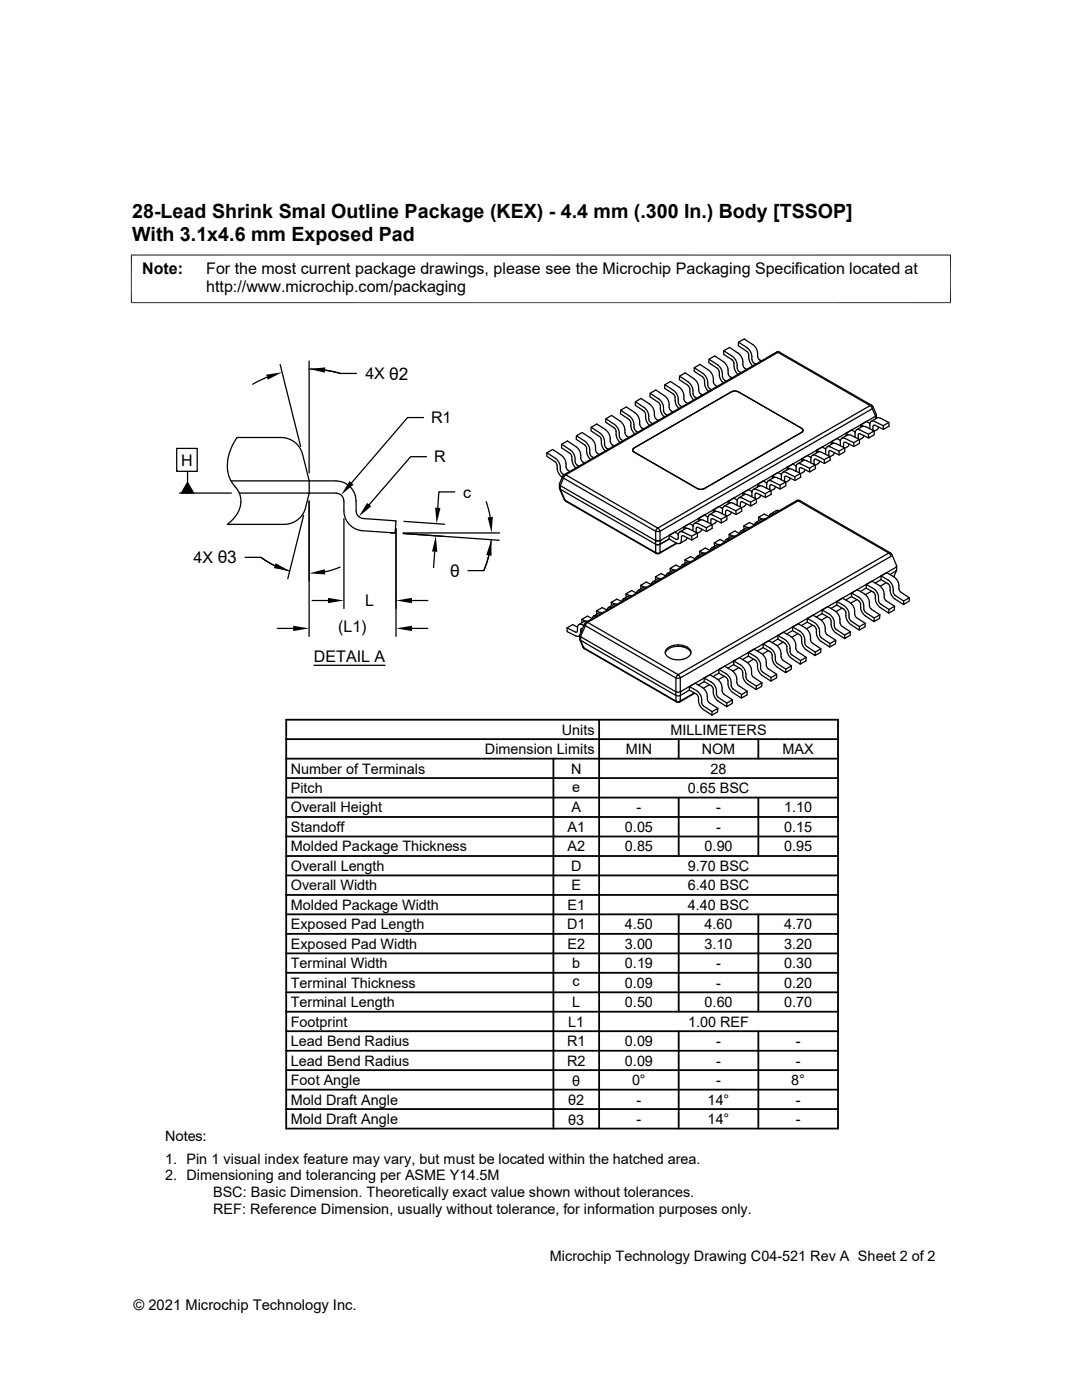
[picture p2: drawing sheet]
<svg xmlns="http://www.w3.org/2000/svg" width="216mm" height="279mm" viewBox="0 0 216 279" stroke-linecap="round" stroke-linejoin="round" font-family="sans-serif">
<g fill="none" stroke="#000" stroke-width=".25">
<path d="M53.3 75.3l-2.9 1.4M55.9 72.7l4.1 16.4M61.7 72.1v22.3M61.7 73.6a22.6 22.6 0 0 1 6.3 .9M64.9 73.9l3 .6M68 74.5h3.1M129.7 78.5l1.9 1.2a2.52 2.52 0 0 1 .8 2.3l.3 .6 .4 .2M132.7 76.8l1.1-.7 1.9 1.3a2.52 2.52 0 0 1 .8 2.2l.3 .6 .4 .3M134.4 77.9l-1.7-1.1-.1 .7 1.8 1.2 .3 .5v.7M134.4 77.9l.1 .1a2.52 2.52 0 0 1 .8 2.3l.3 .6 .5 .3M134.7 79.9l.2 .9 .6 .7M135.6 75.1l1.9 1.2a2.96 2.96 0 0 1 .8 2.5l.7 .7"/>
<path d="M137.2 76.9l.4 .4a3.1 3.1 0 0 0 .8 2.5M138.4 75.5l-1.7-1.1-1.1 .7v.7l1.7 1.1M138.5 75.6l.1 .1a2.44 2.44 0 0 1 .8 2.2M138.5 73.4l1.2-.7 1.7 1.2M139.4 77.9l.3 .6 .5 .3M140.2 75.2l.3 .4a3.1 3.1 0 0 0 .9 2.5M140.2 75.2l-1.7-1.1v-.7l1.9 1.2a2.59 2.59 0 0 1 .8 2.3l.3 .6 .5 .3M141.4 73.9l.1 .1a2.51 2.51 0 0 1 .8 2.2l.3 .6 .5 .3M141.5 71.7l1.8 1.2a2.32 2.32 0 0 1 .8 1.6M143.1 73.5l.4 .7M143.5 74.2a2.48 2.48 0 0 0 .8 2.2M144.1 74.6l.2 .9 .6 .6"/>
<path d="M144.3 72.2l-1.7-1.2-1.1 .7-.1 .7 1.8 1.1M144.3 72.2l.2 .1a2.51 2.51 0 0 1 .8 2.2l.3 .6 .4 .3M144.4 70l1.2-.7 1.8 1.3a2.32 2.32 0 0 1 .8 1.6M146 78.2l-19.5 11.2M146 78.2l.5-.2 .8 .2M146.1 71.8l.3 .6 .1 .7M146.1 71.8l-1.7-1.1v-.7l1.9 1.2a2.32 2.32 0 0 1 .8 1.7M146.5 73.1l.2 .9 .6 .7M147.1 72.9l.1 1 .6 .5M147.3 78.2l12.7 7.3 .2 .2v.3l-.2 .3-19.5 11.2M147.4 68.3l1.7 1.1M148.2 72.2l.1 .9 .7 .6"/>
<path d="M149.1 69.4l.1 .1a2.75 2.75 0 0 1 .9 2.4l.2 .5 .5 .3M149.4 71.4l.2 .9 .6 .7M151.2 70.5a2.21 2.21 0 0 0-1-1.7l-1.7-1.2-1.1 .7-.1 .7 1.9 1.3 .2 .4v.7M151.2 70.5v.9l.3 .3 .4 .3M154.9 70.3h.3M154.9 70.3h.7M154.9 70.3l-42.3 24.4M155.2 70.3l18.4 10.6M155.2 70.3l-42.3 24.5M155.6 70.3l18.3 10.6M155.6 70.3h-.4M35.3 89.5h4v4.6h-4z"/>
<path d="M35.3 94.1h.1M35.8 98.4h10.4M37.4 96.3l1.2 2.1h-2.4zM37.4 94.1v2.2M45.7 90.5a6.7 6.7 0 0 0 1.2 6.6M46.1 96h21a4 4 0 0 1 4 4v1.9a1.56 1.56 0 0 0 1.4 1.6l6.5 .4-.2 2.5-6.5-.5a4 4 0 0 1-3.7-4v-1.9M46.9 97.1a4.5 4.5 0 0 1-.1 6.2l-1.4 1.3M47.3 87.3h8.8a4.4 4.4 0 0 1 4.3 3.4l1.3 5.3v2.4l-.7 2.9a4.4 4.4 0 0 1-4.3 3.3h-11.3M47.3 87.3l-.9 1.5-.6 1.6M47.8 98.4h19.3a1.52 1.52 0 0 1 1.5 1.6M61.7 100v27M84.5 83.3h-3.2l-11.2 13.1"/>
<path d="M85.1 91.1h-3.2l-8.2 9.6M90.7 98.2h-3.1l-.2 3.1M109.1 90.4l1.2-.7 1.8 1.3a2.51 2.51 0 0 1 .8 2.2l.3 .6 .5 .3M111.2 93.5l-.1-.7-.1-.4-1.9-1.3v-.7l1.9 1.2a2.51 2.51 0 0 1 .8 2.2M111.2 93.5a2.26 2.26 0 0 0 1 1.8M111.6 96.6v.8l.2 .2M111.6 97.5l1 2.2M111.8 96.9h.1M111.8 97.6l19 11 .5 .1 .4-.1M111.8 97.7h.1M111.8 97.6l1 2.2 18 10.5M111.8 96.9v.7"/>
<path d="M111.8 96.9l19 11v.7M111.8 93.8l.3 .6 .5 .3M112.1 88.7l1.8 1.2a2.52 2.52 0 0 1 .8 2.2M112.3 95l-.6 1.5 .1 .4M112.3 95l.2 .4M112.4 95.4l18.4 10.6M112.4 95.4l-.6 1.5M112.6 94.7l.3 .1M112.6 94.7l-.3 .3M112.6 99.7l.3 .3M112.6 99.7l.2 .1M112.8 99.8l.1 .2"/>
<path d="M112.9 94.8l18.4 10.6M112.9 94.8l-.4 .6M114.1 91.8v-.8l-.2-.3-1.9-1.3 .1-.7 1.1-.7 1.9 1.2a2.52 2.52 0 0 1 .8 2.3l.3 .6 .4 .3M114.1 91.8l.2 .8 .6 .8M114.8 92.1l.3 .7 .4 .2M115 87l1.2-.7 1.8 1.2a2.52 2.52 0 0 1 .8 2.3l.3 .6 .5 .3M117.1 90.1l-.1-.8-.1-.3-1.9-1.3v-.7l1.9 1.2a2.52 2.52 0 0 1 .8 2.2l.3 .7 .4 .2M117.1 90.1l.2 .8 .5 .8M118 85.3l1.8 1.2a2.89 2.89 0 0 1 .9 2.5l.2 .4 .5 .2M120.8 85.7l.1 .2a2.75 2.75 0 0 1 .9 2.3l.3 .5 .4 .3M120.8 85.7l-1.7-1.1-1.1 .7-.1 .7 1.7 1.1 .3 .4a3 3 0 0 0 .9 2.5M120.9 83.6l1.1-.7 1.9 1.3a2.51 2.51 0 0 1 .8 2.2l.3 .6 .5 .3"/>
<path d="M123.8 81.9l1.9 1.2a2.88 2.88 0 0 1 .9 2.5l.2 .4 .5 .3M124.3 87.9l-.4-.2-.3-.5a2.64 2.64 0 0 0-.6-2.1l-2.1-1.5v.7l1.7 1.1 .3 .4a3 3 0 0 0 .8 2.5M126.5 89.4l-.3 .4 .3 .4 12.7 7.3M126.8 80.2l1.1-.7 1.9 1.3a2.51 2.51 0 0 1 .8 2.2l.3 .6 .4 .3M128.4 85.6l-.4-.3-.3-.5a2.76 2.76 0 0 0-.6-2l-2.1-1.6-1.2 .7v.7l1.7 1.1 .3 .4a3 3 0 0 0 .9 2.5M130.2 84.6l-.4-.3-.3-.5a2.66 2.66 0 0 0-.6-2.1l-2.1-1.5-.1 .7 1.7 1.1 .4 .4a3 3 0 0 0 .8 2.5M131.8 81.6l.2 .8 .5 .8M133.5 80.7a2.21 2.21 0 0 0-1-1.7l-1.6-1.2-1.2 .7v.7l1.9 1.3 .1 .4 .1 .7M133.5 80.7l.1 1 .7 .5M139.2 97.5l.5 .2 .8-.2M147.1 99.8l-.7-.4-1.1 .7 .5 .2M147.1 99.7l-.1 .1"/>
<path d="M147.4 99.4l1.4-.8 2.1 1-1.1 .6-1.7-.8M148.1 99.4a.64 .64 0 0 0-.7 0 .64 .64 0 0 0-.3 .6l-.1 .8M148.2 98.3l.5 .3M150.1 98.1l-.7-.4-1.2 .6v.6M150.1 98l-.1 .1M150.3 97.7l1.5-.8 2 1 .1 .7-1.2 .7-1.7-.9M150.9 99.6v.7l-1.1 .7v-.8M151 97.7l1.7 .8M151 97.7a.62 .62 0 0 0-.7 0 .62 .62 0 0 0-.3 .6v.8M151 98.4l-.3 .1-.1 .9M151.2 96.6v.6M151.8 98.8l-.2 .4-.7 .5"/>
<path d="M153 96.4l-.7-.4-1.1 .6 .5 .3M153 96.3l-.1 .1M153.6 97.6v.1M153.8 97.9l-1.1 .6v.8M153.9 96a.62 .62 0 0 0-.6 0 .62 .62 0 0 0-.3 .6l-.1 .8M154 96.8h-.4v.8M154 96.8l1.7 .8M154.1 95l.5 .2M154.7 97.1l-.2 .4-.7 .5M155.1 95.3l1.7 .9-1.2 .6-1.7-.8M155.1 95.4l-.6-.1-1.2 .6M155.9 94.7l-.7-.4-1.1 .7v.5"/>
<path d="M156 94.6l-.1 .1M156.8 96.2v.7l-1.1 .7-.1-.8M156.9 95l-.3 .1-.1 1M157.1 93.3v.5M157.4 93.6l.6 .1M157.4 93.6l-1.2 .7M157.6 95.4l-.1 .4-.7 .5M158 93.6l1.7 .9 .1 .8-1.2 .6-1.7-.8M158.6 95.1l-1.7-.8a.62 .62 0 0 0-.7 0 .62 .62 0 0 0-.3 .6v.8M158.9 93l-.7-.4-1.1 .7 .4 .2M158.9 92.9l-.1 .1M159 99.9h.6"/>
<path d="M159 99.9h.3M159 99.9l-42.1 24.3M159.3 99.9l18.1 10.5-42.1 24.2-18.1-10.4M159.3 99.9l-42.1 24.3M159.6 99.9h-.3M159.6 99.9l18.1 10.4M159.7 94.5l-1.1 .6v.8M159.9 93.3l-.4 .1v1M159.9 93.3l1.7 .9M160 91.6l.5 .2M160.6 93.7l-.2 .4-.7 .5M161 91.9l1.7 .9-1.2 .7-1.7-.9a.62 .62 0 0 0-.7 0 .62 .62 0 0 0-.2 .6l-.1 .8"/>
<path d="M161 91.9h-.6l-1.2 .7M161.8 91.3l-.7-.4-1.1 .7v.5M161.8 91.2v.1M162.7 92.8v.7l-1.1 .7-.1-.7M162.8 91.7h-.3l-.1 1M162.9 89.9v.5M163.5 92l-.1 .4-.7 .5M163.9 90.3l1.7 .8 .1 .7-1.2 .7-1.7-.8M163.9 90.3l-.6-.1-1.2 .7M164.5 91.7l-1.7-.8a.62 .62 0 0 0-.7 0 .62 .62 0 0 0-.3 .6l-.1 .9M164.8 89.6l-.7-.4-1.2 .7 .5 .2M164.8 89.5l-.1 .1"/>
<path d="M165 89.2l1.5-.7 2 .9-1.1 .6-1.7-.8a.62 .62 0 0 0-.7 0 .62 .62 0 0 0-.3 .7v.8M165.6 91.1l-1.1 .6v.8M165.7 90h-.3v1M165.8 90l1.6 .8M165.9 88.2l.5 .3M166.5 90.3l-.2 .4-.7 .5M167.7 87.9l-.7-.4-1.1 .7v.5M167.7 87.8l-.1 .1M168 87.5l1.4-.7 2.1 .9v.8l-1.1 .6-1.7-.8M168.5 89.4l.1 .7-1.2 .7v-.8M168.6 87.5l1.7 .8M168.7 87.5a.62 .62 0 0 0-.7 0 .62 .62 0 0 0-.3 .7l-.1 .7"/>
<path d="M168.7 88.3h-.3l-.1 1M168.8 86.5v.5M169.1 89.1l-.5 .4M169.4 88.6l-.3 .5M170.6 86.2l-.7-.4-1.1 .7 .5 .3M170.7 86.1l-.1 .1M171.5 87.7l-1.2 .6 .1 .8M171.6 85.8a.62 .62 0 0 0-.7 0 .62 .62 0 0 0-.3 .6l-.1 .8M171.7 84.8l.6 .2M172 85.1l-1.1 .7M172 85.1h.6l1.8 .9-1.1 .7-1.7-.9M172.4 86.9l-.2 .4-.7 .5"/>
<path d="M173.3 87.4l-1.8-.9-.2 .2-.1 .9M173.6 84.5l-.7-.4-1.2 .7v.5M173.6 84.4l-.1 .1M173.6 80.9l-42.3 24.5M173.6 80.9l.5 .7M173.9 84.1l1.4-.7 2.1 .9v.7l-1.1 .7-1.7-.8h-.3l-.1 1M173.9 80.9a.37 .37 0 0 1 .3 .3 .37 .37 0 0 1-.1 .4M173.9 80.9h-.3M174.1 81.6l-42.4 24.4M174.1 81.6l.6 1.5M174.2 81.2l.7 1.5-.2 .4M174.4 86l.1 .8-1.2 .6v-.7"/>
<path d="M174.5 84.1l1.7 .9M174.5 84.1a.62 .62 0 0 0-.7 0 .62 .62 0 0 0-.2 .7l-.1 .8M174.7 83.1l-43 24.8v.7l1.8-1M174.7 83.1v.5M174.7 83v.1M174.9 82.8v.7M175.3 85.2l-.2 .4-.7 .5M177.4 84.3l-1.2 .7 .1 .7M48.9 111.2h3.2M52.1 111.2l2.7 1.7 3 1.1M52.1 111.3l2.7 1.6M60.6 102.8l-3.2 12.7"/>
<path d="M62.3 119.8h3.1M67.9 113.2l-3.1 .9M68.6 103.5v17.9M77.9 106.4h.9M79 105.5v21.5M80.4 106.4h19.3M80.6 104.1l8.1 .5M82.2 119.8h3.2M86.7 110.1l-.2 3.2M88.5 107l-8.1-.5 19.2 1.3M93.4 113.9h3.2M97 100.1l.8 3.1"/>
<path d="M97.5 110.8l-1 3.1M98 107.7a19.4 19.4 0 0 1-1.5 6.2M112.9 100l18 10.4M124.9 118.5l.7 .4M125 119.5a.58 .58 0 0 0-.9 .6M126.1 118.9h-.6l-1.1 .6M127 118.3l-1-.4-1.1 .6v.7M127.8 116.8l.1 .7M127.9 117.9a.58 .58 0 0 0-.9 .5M129 117.2h-.6l-1.1 .6M129.9 116.6l-.9-.4-1.2 .6 .7 .4M130.8 115.1l.6 .3"/>
<path d="M130.8 107.9h.1M130.8 107.9h.9M130.8 106h.9M130.8 110.3l.5 .1 .4-.1M130.8 110.3l.1 .1M130.8 106v1.9M130.8 108.6v1.7M130.8 116.1a.58 .58 0 0 0-.9 .6M130.9 110.4h.7M131.3 105.4l-.5 .6M131.3 105.4l.4 .6M131.7 110.3l-.1 .1"/>
<path d="M131.7 108.6h.1M131.7 107.9h.1M131.7 106v1.9M132 115.5h-.6l-1.2 .6M132.9 115l-1-.5-1.1 .6v.7M133.5 107.6l1.4 .8a.63 .63 0 0 0 .7 0 .63 .63 0 0 0 .4-.6M133.5 106.8v.8M133.5 107.6l-1.8 1M133.7 113.4l.1 .7M133.8 114.4a.58 .58 0 0 0-.9 .6M134.9 113.8h-.6l-1.1 .6M135 108.4l-3.3 1.9v-1.7"/>
<path d="M135.1 108.4l-3.5 2M135.4 106.6l-.7-.4-1.2 .6 1.6 .9 .2-.2v-.7M135.4 106.5l-.1 .1M135.8 113.2l-.9-.4-1.2 .6 .7 .3M136.3 106.2a.62 .62 0 0 0-.7 0 .62 .62 0 0 0-.3 .6M136.5 105.1l.5 .3M136.7 111.7l.6 .4M136.7 112.8a.58 .58 0 0 0-.9 .5M136.8 105.5h.6M136.8 105.5l-1.2 .7M137.1 107.3l-.2 .4-1.2 .8M137.4 105.5l1.7 .9-1.1 .6-1.7-.8"/>
<path d="M137.9 112.1h-.7l-1.1 .7M138 107.8l-1.8-.9-.2 .2v.7M138.3 105.1l-.1 .8M138.3 104.9l-.7-.4-1.1 .6v.6M138.3 104.8l-.1 .1M138.8 111.5l-1-.4-1.1 .6v.7M138.9 106.1v.1M139.1 106.4l.1 .7-1.2 .7v-.8M139.2 104.5l1.7 .8M139.3 104.5a.62 .62 0 0 0-.7 0 .62 .62 0 0 0-.3 .6M139.4 103.4v.6M139.6 110v.7"/>
<path d="M139.7 111.1a.58 .58 0 0 0-.9 .5M140 105.6l-.2 .4-.7 .4M140.4 103.8h-.6l-1.2 .6M140.4 103.8l1.7 .9v.7l-1.1 .7-1.9-.9-.2 .2v.7M140.8 110.4h-.6l-1.2 .7M141.2 103.2l-.7-.4-1.1 .6 .5 .3M141.3 103.1h-.1M141.7 109.9l-1-.5-1.1 .6 .7 .4M141.8 103.8v.7M141.9 103.8l.1-.3h.2l1.7 .9M142.1 104.7l-1.2 .6 .1 .8M142.2 102.8a.62 .62 0 0 0-.7 0 .62 .62 0 0 0-.3 .6l-.1 .8"/>
<path d="M142.3 101.7l.5 .3M142.5 108.3l.7 .4M142.6 109.4a.58 .58 0 0 0-.9 .5M142.6 102.1l.7 .1M142.6 102.1l-1.1 .6M143 103.9l-.2 .4-.7 .5M143.3 102.1l1.7 .9-1.1 .6-1.7-.8M143.7 108.7h-.6l-1.1 .6M144.2 101.5l-.7-.4-1.2 .6v.6M144.2 101.4l-.1 .1M144.5 101l1.4-.7 2.1 1v.7l-1.1 .7-1.7-.9h-.3l-.1 .3M144.6 108.2l-.9-.5-1.2 .6 .1 .7"/>
<path d="M144.8 102.1v.7M145 103l.1 .7-1.2 .7v-.8M145.1 101.1l1.7 .8M145.1 101.1a.62 .62 0 0 0-.7 0 .62 .62 0 0 0-.2 .6l-.1 .8M145.3 100.1v.5M145.5 106.6v.7M145.5 107.7a.58 .58 0 0 0-.8 .5M145.9 102.2l-.2 .4-.7 .4M146.7 107h-.7l-1.1 .7M147.6 106.5l-1-.5-1.1 .6 .7 .4M147.7 100.4v.8M147.7 100.4l.1-.3h.3l1.7 .9"/>
<path d="M148 101.3l-1.2 .6 .1 .8M148.4 104.9l.7 .4M148.5 106a.58 .58 0 0 0-.9 .5M148.8 100.5l-.1 .4-.7 .4M149.6 105.3h-.6l-1.1 .7M150.5 104.8l-.9-.5-1.2 .6 .1 .7M151.4 103.2v.7M151.4 104.3a.58 .58 0 0 0-.9 .5M152.5 103.6h-.6l-1.1 .7M153.5 103.1l-1-.5-1.1 .6 .6 .4M154.4 102.6a.58 .58 0 0 0-.9 .5M155.5 101.9h-.6l-1.1 .7"/>
<path d="M169.9 118.3l1.1-.6 1.4 .8M169.9 119.1l-1.2 .6M171 119.7l-1.2 .7M171.3 119.1l-1.4-.8v.8l1.4 .8 .4 .6a2.64 2.64 0 0 0 .6 2l2.1 1.6M172.4 118.5a2.68 2.68 0 0 1 1.1 2.6l.4 .5 1.7 1.1-1.2 .6-1.8-1.2-.2-.4a2.48 2.48 0 0 0-1.1-2.5M172.8 117.4l1.5 .8 .3 .5a2.67 2.67 0 0 0 .5 2l.4 .4 1.8 1.3 .1-.8-1.9-1.3-.2-.3v-.7M172.8 116.6l1.5 .9a2.2 2.2 0 0 1 1 1.7M172.8 117.4l-1.1 .6M173.9 118l-1.2 .7M175.4 116.8l-1.4-.8-1.2 .6v.8M175.4 116.8a2.68 2.68 0 0 1 1.1 2.6l.3 .5 1.7 1.1v.7l-1.2 .7M175.8 114.9l1.1-.6 1.4 .8"/>
<path d="M175.8 115.7l-1.2 .7M176.8 116.3l-1.2 .7M177.2 115.7l-1.4-.8v.8l1.5 .9 .3 .6a2.52 2.52 0 0 0 .8 2.2l1.9 1.3M177.2 115.8a2.2 2.2 0 0 1 1 1.7M177.7 110.3l.2 .3 1 2.3-.1 .3M177.7 110.3l-.3 .1 .4 .6-42.1 24.3v2.7M178.3 115.1a2.49 2.49 0 0 1 1.1 2.5l.2 .5 1.8 1.2-1.1 .7-1.8-1.3-.2-.4-.1-.7M178.7 114h.1M178.7 114l-1.1 .7M178.7 113.2l-42.9 24.8M178.8 113.2h-.1M178.9 113.8l-.5 1.3"/>
<path d="M178.9 112.9v.8l-.2 .3M181.4 119.3v.7l-1.1 .6v-.6M55.3 125.4h3.2M62.6 132.8h14.2M82.2 125.4h3.2M115.2 125.1l-.9-.4-1.2 .6 .1 .8 1.8 .9h.4l.3-.2M115.7 126.8v.8l.2 .2M115.7 126.9h-.2M115.7 127.7l.6 1.5M115.8 126.3h.1M115.9 127.1l19 10.9v.8l-19-11M115.9 127.8l.6 1.5"/>
<path d="M115.9 127.1v.7M115.9 127.1l.9-2.2 18.1 10.4v2.7h.9M116.1 123.6v.7M116.2 125.4l-.3 .1v.8M116.3 129.2l.2 .1M116.3 129.2l.3 .3M116.5 129.3l18.4 10.6M116.5 124.8a.7 .7 0 0 0-.8-.2 .7 .7 0 0 0-.5 .7v.7l-.2 .2-1.9-.9M116.5 129.3l.1 .2M116.6 129.5l18.4 10.6M116.6 124.5l-.9 2.2 .1 .4M116.6 124h.7"/>
<path d="M116.6 124l-1.1 .6M116.9 124.2h.3M116.9 124.2l-.3 .3M117.2 124.2l-.4 .7-.2-.4M119 121.9l.7 .3M119.1 122.9a.58 .58 0 0 0-.9 .6l-1-.5-1.1 .6 .7 .3M120.2 122.3h-.6l-1.1 .6M121.1 121.7l-.9-.4-1.2 .6 .1 .7M122 120.2v.7M122 121.2a.58 .58 0 0 0-.9 .6M123.1 120.6h-.6l-1.1 .6M124.1 120l-1-.4-1.1 .6 .6 .3"/>
<path d="M133 129.5a3.5 3.5 0 0 1 4.8 .3 1.23 1.23 0 0 1-1.1 1.6 3.3 3.3 0 0 1-3.9-.9v-.6zM134.9 138h.1M134.9 139.9l.4 .1 .5-.1M134.9 139.9l.1 .2M135.3 128.7h.1M135.7 135.3l-.1-.4a.36 .36 0 0 0-.5-.2 .36 .36 0 0 0-.2 .5v.1h.9M135.7 138.8v1.1M135.7 139.9l-.1 .2M135.8 138h.1M135.8 138v.8M137.6 137.7l1.4 .8M137.6 137.7v-.7l1.1-.6 1.4 .8a2.74 2.74 0 0 1 1.1 2.6l.3 .4"/>
<path d="M137.6 137l1.4 .8a2.68 2.68 0 0 1 1.1 2.7l.3 .4M137.6 137.7l-2 1.1h-.7v1.1M137.9 130.3a2.99 2.99 0 0 0-3.8-1.1h-.2a1.58 1.58 0 0 0-1.1 1.1M138.5 138.3l-2.8 1.6M138.6 138.3l-3 1.8M139 138.6l.4 .5a2.64 2.64 0 0 0 .5 2.1l.4 .4M140.5 135.3l1.1-.6 1.4 .8a2.68 2.68 0 0 1 1.1 2.6l.4 .4M140.5 136l-1.2 .7M141.6 136.7l-1.2 .7M142.3 137.5l-.3-.6-1.5-.9v-.7l1.4 .8a2.2 2.2 0 0 1 1.1 1.8M142.3 137.6a2.4 2.4 0 0 0 1 2.3M143 137.9v.7l.2 .5 1.8 1.2 1.2-.6-1.7-1.1"/>
<path d="M143.3 139.9l1.7 1.1M143.4 134.3l1.4 .8 .4 .6a2.81 2.81 0 0 0 .5 1.9l.5 .6M143.4 134.3v-.7l1.2-.7 1.4 .9a2.2 2.2 0 0 1 1 1.8M143.4 133.6l1.4 .8a2.2 2.2 0 0 1 1.1 1.8M143.4 134.3l-1.1 .7M144.5 135l-1.2 .7M145.9 136.2v.7l.2 .4 1.9 1.3-.1 .7-1.7-1.1M146.2 139.7l-.1 .7-1.1 .6v-.7M146.4 131.9l1.1-.6 1.4 .8a2.2 2.2 0 0 1 1.1 1.8M146.4 132.7l-1.2 .6M147 135.6v.7l.3 .5 1.8 1.2v.7l-1.2 .6M147.4 133.2l-1.2 .7"/>
<path d="M147.8 132.7a2.2 2.2 0 0 1 1 1.8M147.8 132.7l-1.4-.8v.8l1.4 .8 .3 .3 .1 .9M148.2 134.8v.2a2.25 2.25 0 0 0 1 1.5l1.7 1.1M149.1 138l-1.1 .6M149.3 130.9l1.5 .9 .3 .5 .1 .8M149.3 130.2l1.4 .8a2.36 2.36 0 0 1 1.1 2.4M149.3 130.9l-1.2 .7M150 133.9v.7l.2 .5 1.8 1.2-1.1 .6-1.8-1.2-.2-.4-.1-.8M150.4 131.6l-1.2 .6M151.2 133.1v.2a2.25 2.25 0 0 0 .9 1.5l1.7 1.1 .1-.7-1.8-1.1-.3-.7M151.9 130.4l-1.4-.8-1.2 .6v.7M151.9 130.4a2.49 2.49 0 0 1 1 2.5l.3 .5 1.8 1.2-.1 .7-1.1 .6"/>
<path d="M152 136.3v.7l-1.1 .6v-.7M152.3 128.5l1.1-.6 1.4 .8M152.3 129.2l-1.2 .7M153.3 129.9l-1.2 .7M154.7 131.7a2.36 2.36 0 0 0-1-2.4l-1.4-.8v.7l1.4 .9 .3 .4a3 3 0 0 0 .9 2.5l.1 .1M154.7 131.7l.4 .7M154.8 128.7a2.68 2.68 0 0 1 1.1 2.6l.3 .4 1.7 1.2-1.1 .6-1.7-1.1M155 134.6l-1.1 .6M155 133.1l1.8 1.1M155.2 127.6l1.4 .8 .4 .5a2.64 2.64 0 0 0 .5 2.1l.5 .4M155.2 126.8l1.4 .9a2.68 2.68 0 0 1 1.1 2.6l.3 .4M155.2 127.6l-1.2 .6"/>
<path d="M156.3 128.2l-1.2 .7M157.8 127a2.68 2.68 0 0 1 1.1 2.6l.3 .4 1.7 1.2-.1 .7-1.1 .6M157.8 127l-1.5-.8-1.1 .6v.8M157.9 132.9v.7l-1.1 .6v-.7M158 130.7l1.7 1.1v.7l-1.7-1.1M158.2 125.1l1.1-.6 1.4 .8a2.75 2.75 0 0 1 1.1 2.6l.3 .5M158.2 125.9l-1.2 .6M159.2 126.5l-1.2 .7M160.6 127.7a2.22 2.22 0 0 0-1-1.8l-1.4-.8v.8l1.4 .8 .3 .5a2.67 2.67 0 0 0 .5 1.9l.5 .6M160.6 127.7v.8l.3 .4 1.8 1.2 1.1-.6-1.7-1.1M160.9 131.2l-1.2 .6M160.9 129.7l1.7 1.1"/>
<path d="M161.1 124.2l1.4 .8 .3 .4a2.94 2.94 0 0 0 .9 2.5l1.9 1.2v-.7l-1.9-1.3-.1-.3-.1-.8M161.1 124.2v-.8l1.1-.6 1.4 .8a2.2 2.2 0 0 1 1.1 1.8M161.1 123.4l1.4 .8M161.1 124.2l-1.2 .6M162.2 124.8l-1.2 .7M162.5 124.2a2.2 2.2 0 0 1 1 1.8M163.8 129.5v.7l-1.2 .6 .1-.7M164 121.7l1.2-.6 1.4 .8M164 122.5l-1.1 .6M164.7 125.4v.7l.4 .6M165 126.7l1.8 1.1-.1 .7-1.1 .6M165.1 123.1l-1.2 .7"/>
<path d="M165.4 122.5l-1.4-.8v.8l1.4 .8 .3 .3 .1 1M165.4 122.6a2.36 2.36 0 0 1 1.1 2.3M165.8 124.6l.1 .2a2.25 2.25 0 0 0 .9 1.5l1.7 1.1M166.5 124.9l.3 .6 1.8 1.2 1.1-.6-1.7-1.1M166.6 121.9a2.55 2.55 0 0 1 1 2.5l.4 .6M166.8 127.8l-1.2 .6M167 120.8l1.4 .8 .4 .6a2.64 2.64 0 0 0 .5 2l2.2 1.6v-.7l-1.7-1.2-.4-.5a2.48 2.48 0 0 0-1-2.5M167 120l1.4 .8M167 120.8l-1.2 .6M168 121.4l-1.2 .7M169.5 120.2l-1.4-.8-1.1 .6v.8M169.5 120.2a2.36 2.36 0 0 1 1 2.4"/>
<path d="M169.7 126.1v.7l-1.2 .6 .1-.7M170.6 122.6l.3 .7M170.9 123.3l1.7 1.1v.7l-1.2 .7M172.6 124.4l-1.1 .7M175.6 122.7l-.1 .7-1.1 .7v-.8M178.5 121l-1.1 .6M135 140.1h.6M140.4 140.9l1.7 1.1-.1 .7-1.6-1.1M141.5 140.3l1.7 1.1v.7l-1.2 .6M143.2 141.4l-1.1 .6"/>
</g>
<path d="M26.1 50.9h163.7M26.2 50.8v9.7M189.7 50.8v9.7M26.1 60.4h163.7" fill="none" stroke="#000" stroke-width=".2"/>
<g fill="#000">
<path d="M53.1 74.8l3.2-.5-2.9 1.5zM61.7 73.6l3.2-.3-.1 1.1zM37.4 96.3l1.2 2.1h-2.4zM69.7 96l.8 .7-2.4 2.1zM55 112.4l2.8 1.6-3.1-.6zM61.7 114.4l3.1-.8 .1 1zM65.4 119.3l3.2 .5-3.2 .6zM73.3 100.4l.8 .6-2.5 2.1zM79 119.8l3.2-.5v1.1zM87 106.9l.3 3.2h-1.1zM86.8 101.3l1.1 .1-.8 3.1zM98 107.7l.1 3.2-1.1-.1z"/>
<path d="M97.3 103.3l1-.2-.2 3.3zM58.5 124.9l3.2 .5-3.2 .5zM79 125.4l3.2-.5v1z"/>
</g>
<g fill="none" stroke="#000" stroke-width=".36">
<path d="M57.1 159.2h110.1M57.1 155.3h110.1M57.1 151.4h110.1M57.1 147.5h110.1M57.1 143.6h110.1v81.6h-110.1zM110.4 151.4v73.8M119.5 143.6v81.6M135.4 147.5v3.9M135.4 159.2v11.6M151.3 147.5v3.9M151.3 159.2v11.6M57.1 163h110.1"/>
<path d="M57.1 170.8h110.1M57.1 166.9h110.1M57.1 178.6h110.1M57.1 174.7h110.1M57.1 194.1h110.1M57.1 182.5h110.1M57.1 198h110.1M57.1 186.4h110.1M57.1 190.3h110.1M135.4 182.5v19.4M151.3 182.5v19.4M57.1 201.9h110.1"/>
<path d="M57.1 213.6h110.1M57.1 205.8h110.1M57.1 217.5h110.1M57.1 209.7h110.1M135.4 205.8v19.4M151.3 205.8v19.4M57.1 221.3h110.1"/>
</g>
<g font-size="3.9">
<text x="26.4" y="43.5">28-Lead Shrink Smal Outline Package (KEX) - 4.4 mm (.300 In.) Body [TSSOP]</text>
<text x="26.4" y="48.1">With 3.1x4.6 mm Exposed Pad</text>
</g>
<text font-size="3.5" x="89.8" y="115.1">θ</text>
<g font-size="3.2">
<text x="28.4" y="54.7">Note:</text>
<text x="41.1" y="58.3">http://www.microchip.com/packaging</text>
<text x="41.1" y="54.7">For the most current package drawings, please see the Microchip Packaging Specification located at</text>
<text x="72.9" y="75.6">4X θ2</text>
<text x="86" y="84.5">R1</text>
<text x="36.2" y="92.9">H</text>
<text x="86.6" y="92.3">R</text>
<text x="92.4" y="99.3">c</text>
<text x="38.6" y="112.4">4X θ3</text>
<text x="72.9" y="121">L</text>
<text x="67.5" y="126.2">(L1)</text>
<text x="62.6" y="132.1">DETAIL A</text>
</g>
<g font-size="2.9">
<text x="112.1" y="146.6">Units</text>
<text x="133.8" y="146.6">MILLIMETERS</text>
<text x="58" y="154.4">Number of Terminals</text>
<text x="96.8" y="150.5">Dimension Limits</text>
<text x="113.9" y="154.4">N</text>
<text x="124.9" y="150.5">MIN</text>
<text x="140" y="150.5">NOM</text>
<text x="141.8" y="154.4">28</text>
<text x="156.1" y="150.5">MAX</text>
<text x="58" y="158.3">Pitch</text>
<text x="114.2" y="158">e</text>
<text x="137.2" y="158.3">0.65 BSC</text>
<text x="58" y="162.1">Overall Height</text>
<text x="58" y="166">Standoff</text>
<text x="113.2" y="166">A1</text>
<text x="114" y="162.1">A</text>
<text x="124.7" y="166">0.05</text>
<text x="127" y="162.1">-</text>
<text x="142.9" y="162.1">-</text>
<text x="142.9" y="166">-</text>
<text x="156.5" y="162.1">1.10</text>
<text x="156.5" y="166">0.15</text>
<text x="58" y="173.8">Overall Length</text>
<text x="58" y="169.9">Molded Package Thickness</text>
<text x="113.2" y="169.9">A2</text>
<text x="113.9" y="173.8">D</text>
<text x="124.7" y="169.9">0.85</text>
<text x="137.2" y="173.8">9.70 BSC</text>
<text x="140.6" y="169.9">0.90</text>
<text x="156.5" y="169.9">0.95</text>
<text x="58" y="177.7">Overall Width</text>
<text x="114" y="177.7">E</text>
<text x="137.2" y="177.7">6.40 BSC</text>
<text x="58" y="181.6">Molded Package Width</text>
<text x="58" y="185.5">Exposed Pad Length</text>
<text x="113.2" y="185.5">D1</text>
<text x="113.2" y="181.6">E1</text>
<text x="124.7" y="185.5">4.50</text>
<text x="137.2" y="181.6">4.40 BSC</text>
<text x="140.6" y="185.5">4.60</text>
<text x="156.5" y="185.5">4.70</text>
<text x="58" y="189.3">Exposed Pad Width</text>
<text x="113.2" y="189.4">E2</text>
<text x="124.7" y="189.3">3.00</text>
<text x="140.6" y="189.3">3.10</text>
<text x="156.5" y="189.3">3.20</text>
<text x="58" y="193.2">Terminal Width</text>
<text x="58" y="197.1">Terminal Thickness</text>
<text x="114.2" y="193.2">b</text>
<text x="114.3" y="196.8">c</text>
<text x="124.7" y="193.2">0.19</text>
<text x="124.7" y="197.1">0.09</text>
<text x="142.9" y="197.1">-</text>
<text x="142.9" y="193.2">-</text>
<text x="156.5" y="197.1">0.20</text>
<text x="156.5" y="193.2">0.30</text>
<text x="58" y="201">Terminal Length</text>
<text x="114.2" y="201">L</text>
<text x="124.7" y="201">0.50</text>
<text x="140.6" y="201">0.60</text>
<text x="156.5" y="201">0.70</text>
<text x="58" y="208.8">Lead Bend Radius</text>
<text x="58" y="204.9">Footprint</text>
<text x="113.2" y="208.8">R1</text>
<text x="113.4" y="204.9">L1</text>
<text x="124.7" y="208.8">0.09</text>
<text x="137.3" y="204.9">1.00 REF</text>
<text x="142.9" y="208.8">-</text>
<text x="158.8" y="208.8">-</text>
<text x="58" y="212.7">Lead Bend Radius</text>
<text x="113.2" y="212.7">R2</text>
<text x="124.7" y="212.7">0.09</text>
<text x="142.9" y="212.7">-</text>
<text x="158.8" y="212.7">-</text>
<text x="58" y="220.4">Mold Draft Angle</text>
<text x="58" y="216.6">Foot Angle</text>
<text x="113.4" y="220.6">θ2</text>
<text x="114.2" y="216.7">θ</text>
<text x="126.1" y="216.6">0°</text>
<text x="127" y="220.4">-</text>
<text x="141.2" y="220.4">14°</text>
<text x="142.9" y="216.6">-</text>
<text x="157.9" y="216.6">8°</text>
<text x="158.8" y="220.4">-</text>
<text x="32.9" y="227.7">Notes:</text>
<text x="58" y="224.3">Mold Draft Angle</text>
<text x="113.4" y="224.5">θ3</text>
<text x="127" y="224.3">-</text>
<text x="141.2" y="224.3">14°</text>
<text x="158.8" y="224.3">-</text>
<text x="32.9" y="232.3">1. Pin 1 visual index feature may vary, but must be located within the hatched area.</text>
<text x="32.9" y="235.6">2. Dimensioning and tolerancing per ASME Y14.5M</text>
<text x="42.5" y="238.9">BSC: Basic Dimension. Theoretically exact value shown without tolerances.</text>
<text x="42.5" y="242.2">REF: Reference Dimension, usually without tolerance, for information purposes only.</text>
<text x="109.7" y="251.7">Microchip Technology Drawing C04-521 Rev A Sheet 2 of 2</text>
<text x="26.6" y="261.3">© 2021 Microchip Technology Inc.</text>
</g>
</svg>
